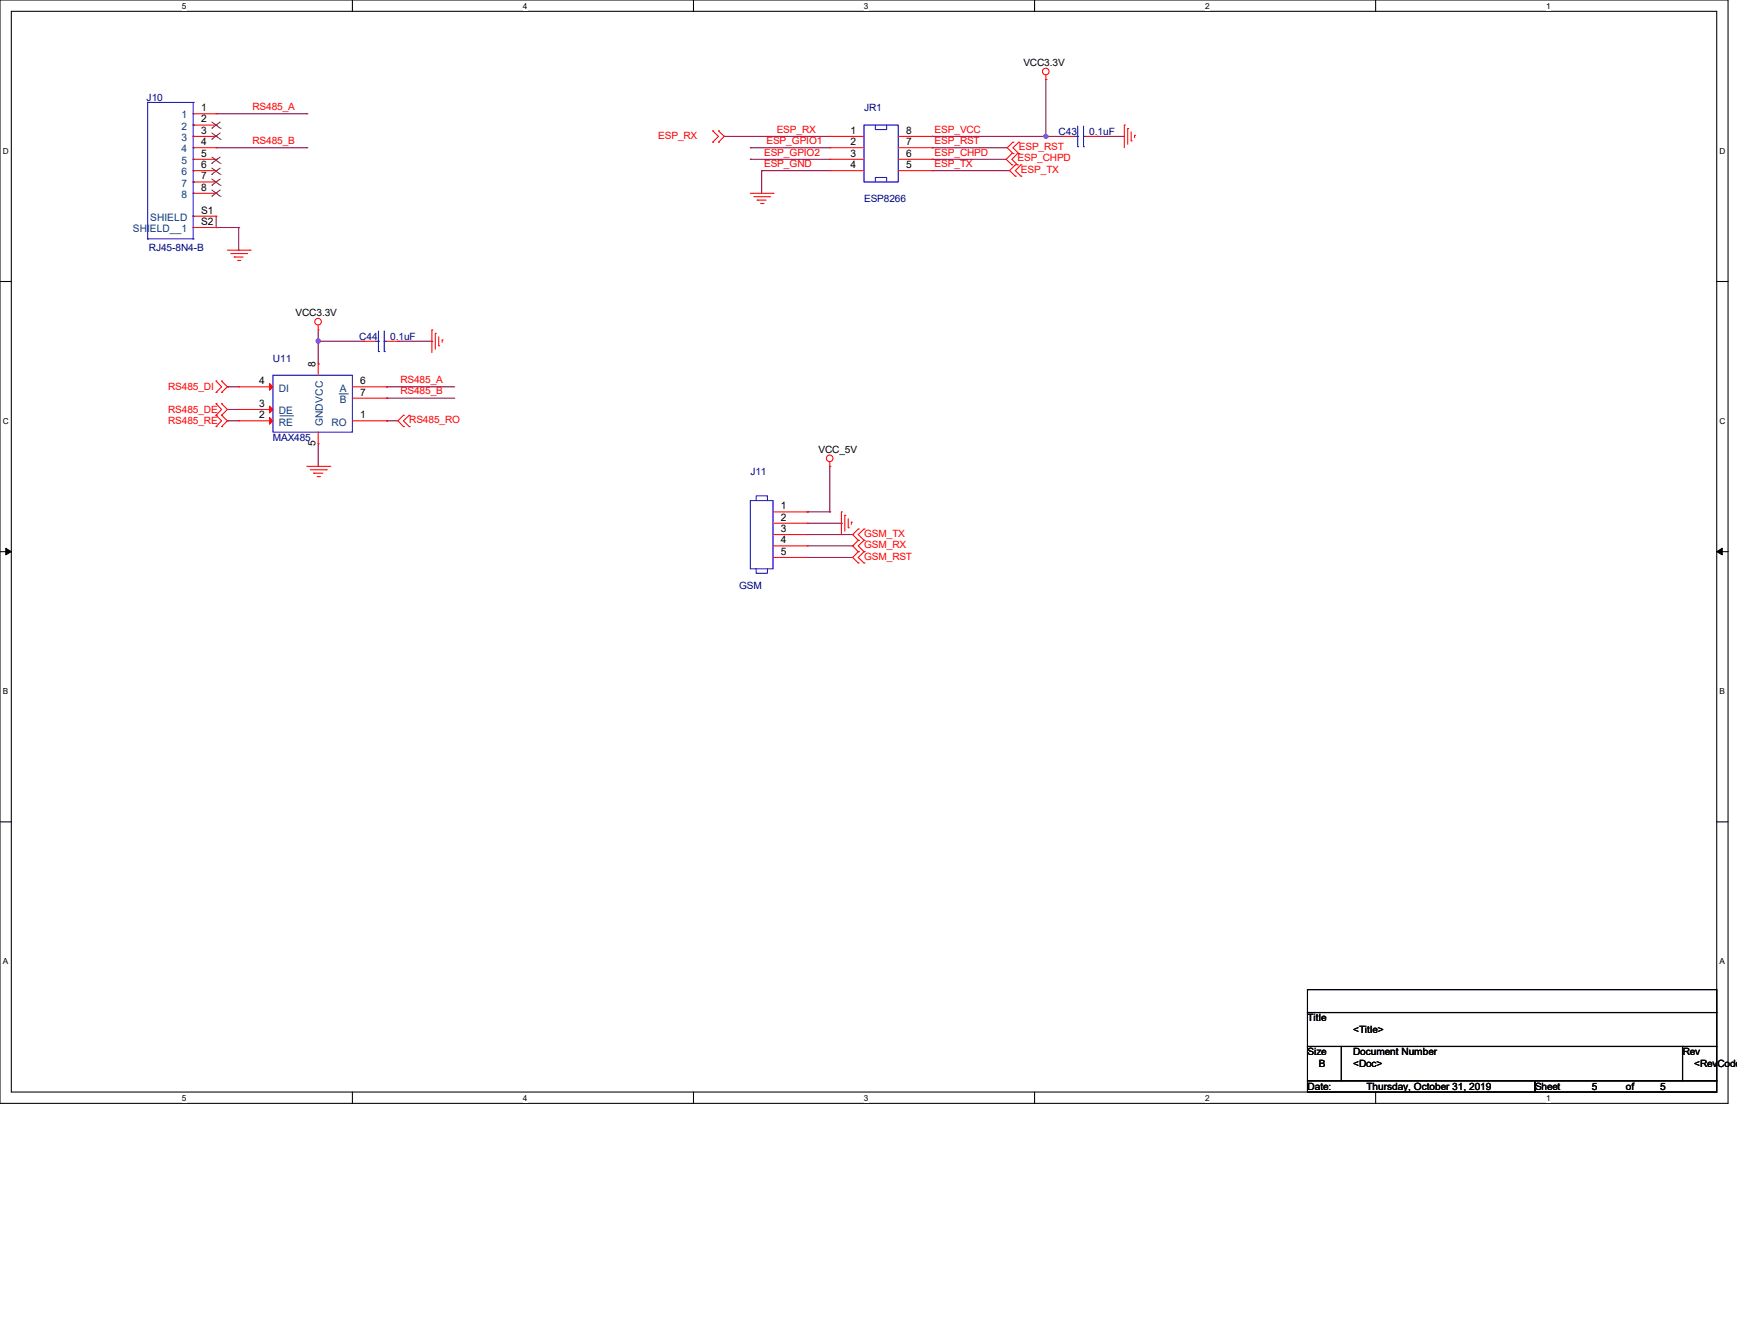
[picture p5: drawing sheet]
<svg xmlns="http://www.w3.org/2000/svg" width="279mm" height="216mm" viewBox="0 0 279 216" stroke-linecap="round" stroke-linejoin="round" font-family="sans-serif">
<path d="M0 0h278v177.4h-278zM1.8 1.8h274.3v173.8h-274.3z" fill="none" stroke="#000" stroke-width=".17"/>
<g fill="#fff">
<path d="M29.3 .2h.7v1.5h-.7z"/>
<path d="M29.3 175.8h.7v1.4h-.7z"/>
</g>
<path d="M56.7 0v1.8M56.7 175.6v1.8" fill="none" stroke="#000" stroke-width=".17"/>
<g fill="#fff">
<path d="M84.1 .2h.7v1.5h-.7z"/>
<path d="M84.1 175.8h.7v1.4h-.7z"/>
</g>
<path d="M111.5 0v1.8M111.5 175.6v1.8" fill="none" stroke="#000" stroke-width=".17"/>
<g fill="#fff">
<path d="M139 .2h.7v1.5h-.7z"/>
<path d="M139 175.8h.7v1.4h-.7z"/>
</g>
<path d="M166.4 0v1.8M166.4 175.6v1.8" fill="none" stroke="#000" stroke-width=".17"/>
<g fill="#fff">
<path d="M193.8 .2h.8v1.5h-.8z"/>
<path d="M193.8 175.8h.8v1.4h-.8z"/>
</g>
<path d="M221.3 0v1.8M221.3 175.6v1.8" fill="none" stroke="#000" stroke-width=".17"/>
<g fill="#fff">
<path d="M248.7 .2h.7v1.5h-.7z"/>
<path d="M248.7 175.8h.7v1.4h-.7z"/>
<path d="M.5 23.5h.9v1.5h-.9z"/>
<path d="M276.6 23.5h.9v1.5h-.9z"/>
<path d="M.5 67h.9v1.5h-.9z"/>
<path d="M276.6 67h.9v1.5h-.9z"/>
</g>
<path d="M0 45.3h1.8M276.1 45.3h1.9" fill="none" stroke="#000" stroke-width=".17"/>
<g fill="#fff">
<path d="M.5 110.4h.8v1.5h-.8z"/>
<path d="M276.6 110.4h.9v1.5h-.9z"/>
</g>
<path d="M0 88.7h1.8M276.1 88.7h1.9" fill="none" stroke="#000" stroke-width=".17"/>
<path d="M.9 88.1l.9 .6-.9 .5zM276.1 88.7l.9-.6v1.1z" fill="#000" stroke="#000" stroke-width=".16"/>
<g fill="#fff">
<path d="M.5 153.8h.8v1.5h-.8z"/>
<path d="M276.6 153.8h.9v1.5h-.9z"/>
</g>
<path d="M0 132.1h1.8M276.1 132.1h1.9M210.3 159.1h65.8v3.7h-65.8zM210.3 162.8h65.8v5.4h-65.8zM210.3 168.2h5.5v5.5h-5.5zM210.3 173.7h36.6v1.9h-36.6zM215.8 168.2h54.8v5.5h-54.8zM246.9 173.7h29.2v1.9h-29.2zM270.6 168.2h5.5v5.5h-5.5z" fill="none" stroke="#000" stroke-width=".17"/>
<g fill="none" stroke="#800040" stroke-width=".17">
<path d="M34.8 18.3h14.6M49.4 18.3h.1M168.2 12.8h.1M168.2 12.8v9.1M34.8 36.6h.1M34.8 23.7h14.6M34.8 34.8v1.8M34.8 36.6h3.6M38.4 36.6h.1M38.4 36.6v3.6M49.4 23.7h.1M116.5 21.9h.1"/>
<path d="M116.5 21.9h17M120.7 23.7h.1M120.7 25.6h.1M120.7 23.7h12.8M120.7 25.6h12.8M122.5 27.4h.1M122.5 27.4h11M122.5 27.4v3.7M149.9 21.9h.1M149.9 23.7h.1M149.9 25.6h.1M149.9 27.4h.1"/>
<path d="M149.9 23.7h7.4M149.9 21.9h21.1M149.9 25.6h11.9M149.9 27.4h12.5M157.4 23.7h.1M157.4 23.7h4.6M168.2 21.9h.1M176.5 21.9h.1M176.5 21.9h4.3M38.4 40.2h.1M51.2 54.9h.1M51.2 58.5h.1"/>
<path d="M51.2 53v5.5M51.2 54.9h7.3M64 54.9h5.5M69.5 54.9h.1M36.6 62.2h.1M36.6 65.8h.1M36.6 67.6h.1M36.6 62.2h1.8M36.6 67.6h1.8M36.6 65.8h1.8M51.2 75h.1M51.2 71.3v3.7"/>
<path d="M62.2 62.2h.1M62.2 64h.1M62.2 67.6h.1M62.2 62.2h11M62.2 64h11M62.2 67.6h1.8M133.5 75v7.3M129.8 82.3h.1M129.8 89.6h.1M129.8 82.3h3.7M129.8 84.1h5.5M129.8 85.9h7.4"/>
<path d="M129.8 87.8h7.4M129.8 89.6h7.4M133.5 82.3h.1M135.3 84.1h.1M137.2 85.9h.1M137.2 87.8h.1"/>
</g>
<g fill="#f0f" stroke="#f0f" stroke-width=".17">
<circle cx="168.2" cy="21.9" r=".34"/>
<circle cx="51.2" cy="54.8" r=".34"/>
</g>
<g fill="none" stroke="#f00" stroke-width=".17">
<path d="M31.1 18.3h3.7M34.8 18.3h.1M168.2 12.8h.1M168.2 12.1v.7M31.1 31.1h3.7M31.1 21.9h3.7M31.1 23.7h3.7M31.1 25.6h3.7M31.1 27.4h3.7M31.1 34.8h3.7M31.1 36.6h3.7M31.1 20.1h3.7"/>
<path d="M31.1 29.3h3.7M34.8 34.8h.1M34.8 36.6h.1M34.8 20.1h.1M34.8 21.9h.1M34.8 23.7h.1M34.8 25.6h.1M34.8 27.4h.1M34.8 29.3h.1M34.8 31.1h.1M114.6 21h.1M114.6 22.9h.1"/>
<path d="M114.6 21l1 .9-1 1M115.6 22.9h.1M115.6 21h.1M115.6 21l.9 .9-.9 1M120.7 31.1h3.6M121.2 31.6h2.6M121.8 32.2h.1M121.8 32.2h1.4M122.3 32.7h.4M122.7 32.7h.1M123.8 31.6h.1M124.3 31.1h.1"/>
<path d="M133.5 21.9h.1M133.5 23.7h.1M133.5 25.6h.1M133.5 27.4h.1M133.5 21.9h5.5M133.5 23.7h5.5M133.5 25.6h5.5M133.5 27.4h5.5M144.5 21.9h5.4M144.5 23.7h5.4M144.5 25.6h5.4M144.5 27.4h5.4"/>
<path d="M149.9 27.4h.1M149.9 25.6h.1M149.9 23.7h.1M149.9 21.9h.1M162.8 24.7h.1M162.8 26.5h.1M162.8 24.7l-1 .9 1 .9M162.9 22.9h.1M162.9 24.7h.1M162.9 22.9l-.9 .8 .9 1M163.3 26.5h.1M163.3 28.3h.1"/>
<path d="M163.3 26.5l-.9 .9 .9 .9M163.7 26.5h.1M163.7 24.7h.1M163.7 24.7l-.9 .9 .9 .9M163.9 24.7h.1M163.9 22.9h.1M163.9 22.9l-1 .8 1 1M164.2 28.3h.1M164.2 26.5h.1M164.2 26.5l-.9 .9 .9 .9M171 21.9h.1M171 21.9h1.8"/>
<path d="M174.6 21.9h1.9M176.5 21.9h.1M180.8 20.1h.1M180.8 20.1v3.6M181.4 20.7h.1M181.4 20.7v2.5M181.9 22.6h.1M181.9 21.2v1.4M182.5 21.8h.1M182.5 21.8v.3M36.6 40.2h3.6M37.1 40.8h2.6"/>
<path d="M37.7 41.3h.1M37.7 41.3h1.4M38.2 41.9h.4M38.6 41.9h.1M39.7 40.8h.1M40.2 40.2h.1M51.2 53h.1M51.2 58.5h.1M51.2 52.3v.7M51.2 58.5v1.8M58.5 54.9h.1M58.5 54.9h1.8"/>
<path d="M62.2 54.9h1.8M64 54.9h.1M69.5 53h.1M69.5 53v3.7M70 53.6h.1M70 53.6v2.5M70.6 55.6h.1M70.6 54.1v1.5M71.1 54.7h.1M71.1 54.7v.3M34.8 61.3h.1M34.8 63.1h.1"/>
<path d="M34.8 64.9h.1M34.8 66.8h.1M34.8 68.6h.1M34.8 61.3l.8 .9-.8 .9M34.8 64.9l.8 .9-.8 1M34.8 66.8l.8 .8-.8 1M35.6 63.1h.1M35.6 61.3h.1M35.6 66.8h.1M35.6 64.9h.1M35.6 68.6h.1M35.6 61.3l1 .9-1 .9"/>
<path d="M35.6 64.9l1 .9-1 1M35.6 66.8l1 .8-1 1M38.4 62.2h.1M38.4 67.6h.1M38.4 65.8h.1M38.4 67.6h5.5M38.4 62.2h5.5M38.4 65.8h5.5M49.4 75h3.6M49.9 75.5h2.6M50.5 76.1h.1M50.5 76.1h1.4"/>
<path d="M51 76.6h.4M51.2 71.3h.1M51.2 69.5v1.8M51.4 76.6h.1M52.5 75.5h.1M53 75h.1M56.7 67.6h5.5M56.7 62.2h5.5M56.7 64h5.5M62.2 67.6h.1M62.2 62.2h.1M62.2 64h.1"/>
<path d="M64.9 66.8h.1M64.9 68.6h.1M64.9 66.8l-.9 .8 .9 1M65.8 68.6h.1M65.8 66.8h.1M65.8 66.8l-.9 .8 .9 1M133.5 75h.1M133.5 74.3v.7M124.3 82.3h5.5M124.3 84.1h5.5M124.3 85.9h5.5M124.3 87.8h5.5"/>
<path d="M124.3 89.6h5.5M129.8 82.3h.1M129.8 84.1h.1M129.8 85.9h.1M129.8 87.8h.1M129.8 89.6h.1M135.3 82.3h.1M135.3 82.3v3.6M135.9 82.8h.1M135.9 82.8v2.6M136.4 84.8h.1M136.4 83.4v1.4"/>
<path d="M136.9 83.9h.1M136.9 83.9v.4M138 85h.1M138 86.9h.1M138 88.7h.1M138 90.5h.1M138 85l-.8 .9 .8 1M138 86.9l-.8 .9 .8 .9M138 88.7l-.8 .9 .8 .9M139 86.9h.1M139 85h.1M139 88.7h.1"/>
<path d="M139 90.5h.1M139 85l-1 .9 1 1M139 86.9l-1 .9 1 .9M139 88.7l-1 .9 1 .9"/>
<circle cx="168.2" cy="11.5" r=".53"/>
<circle cx="51.2" cy="51.7" r=".53"/>
<circle cx="133.5" cy="73.7" r=".53"/>
</g>
<g fill="none" stroke="#00f" stroke-width=".17">
<path d="M23.7 16.5h.1M23.7 16.5v21.9M23.7 16.5h7.4M31.1 16.5h.1M31.1 18.3h.1M31.1 16.5v21.9M23.7 38.4h.1M23.7 38.4h7.4M31.1 38.4h.1M31.1 20.1h.1M31.1 21.9h.1M31.1 23.7h.1"/>
<path d="M31.1 25.6h.1M31.1 27.4h.1M31.1 29.3h.1M31.1 31.1h.1M31.1 34.8h.1M31.1 36.6h.1M139 20.1h5.5v9.2h-5.5zM140.8 20.1v.7h1.8v-.7M140.8 29.3v-.8h1.8v.8M172.8 21.9h.6M173.4 23.6h.1M173.4 21.9h.1"/>
<path d="M173.4 20.3v3.3M174.3 21.9h.1M174.3 23.6h.1M174.3 21.9h.3M174.3 20.3v3.3M60.3 54.9h.6M60.9 56.5h.1M60.9 54.9h.1M60.9 53.2v3.3M61.8 54.9h.1M61.8 56.5h.1M61.8 54.9h.4"/>
<path d="M61.8 53.2v3.3M43.9 60.3h12.8v9.2h-12.8zM120.7 80.5h3.6v10.9h-3.6zM121.6 80.5v-.8h1.8v.8M121.6 91.4v.8h1.8v-.8"/>
</g>
<g fill="none" stroke="#804000" stroke-width=".16">
<path d="M34 19.6l1.5 1M35.5 19.6l-1.5 1M34 20.6h.1M34 22.4h.1M34 26.3h.1M34 28h.1M34 29.8h.1M34 31.6h.1M34 21.3l1.5 1.1M34 25.2l1.5 1.1M34 27l1.5 1M34 28.8l1.5 1"/>
<path d="M34 30.5l1.5 1.1M35.5 20.6h.1M35.5 22.4h.1M35.5 26.3h.1M35.5 28h.1M35.5 29.8h.1M35.5 31.6h.1M35.5 21.3l-1.5 1.1M35.5 25.2l-1.5 1.1M35.5 27l-1.5 1M35.5 28.8l-1.5 1M35.5 30.5l-1.5 1.1"/>
</g>
<g fill="#f00" stroke="#f00" stroke-width=".17">
<path d="M43.3 61.6l.6 .6-.6 .5z"/>
<path d="M43.3 67.1l.6 .5-.6 .6z"/>
<path d="M43.3 65.3l.6 .5-.6 .6z"/>
</g>
<path d="M45 66.9h2.1M47.1 66.9h.1M54.5 63.3h1.4M55.9 63.3h.1" fill="none" stroke="#004080" stroke-width=".16"/>
<g font-size="1.7">
<text x="32.3" y="17.9">1</text>
<text x="32.3" y="19.7">2</text>
<text x="32.3" y="21.5">3</text>
<text x="32.3" y="23.3">4</text>
<text x="136.8" y="21.5">1</text>
<text x="136.8" y="23.3">2</text>
<text x="145.8" y="23.3">7</text>
<text x="145.8" y="21.5">8</text>
<text x="32.3" y="25.2">5</text>
<text x="32.3" y="27">6</text>
<text x="32.3" y="28.8">7</text>
<text x="136.8" y="25.2">3</text>
<text x="136.8" y="27">4</text>
<text x="145.8" y="27">5</text>
<text x="145.8" y="25.2">6</text>
<text x="32.3" y="34.3">S1</text>
<text x="32.3" y="30.6">8</text>
<text x="32.3" y="36.2">S2</text>
<text x="41.7" y="61.8">4</text>
<text x="41.7" y="65.4">3</text>
<text x="58" y="61.8">6</text>
<text x="58" y="63.6">7</text>
<text x="41.7" y="67.2">2</text>
<text x="58" y="67.2">1</text>
<text x="125.6" y="81.9">1</text>
<text x="125.6" y="83.7">2</text>
<text x="125.6" y="85.5">3</text>
<text x="125.6" y="87.3">4</text>
<text x="125.6" y="89.2">5</text>
</g>
<g font-size="1.7" fill="#004080">
<text x="29.2" y="19">1</text>
<text x="29.2" y="20.9">2</text>
<text x="29.2" y="22.7">3</text>
<text x="29.2" y="24.5">4</text>
<text x="29.2" y="26.4">5</text>
<text x="29.2" y="28.2">6</text>
<text x="24.2" y="35.5">SHIELD</text>
<text x="29.2" y="30">7</text>
<text x="29.2" y="31.8">8</text>
<text x="21.4" y="37.3">SHIELD__1</text>
<text x="44.8" y="62.9">DI</text>
<text x="54.7" y="62.9">A</text>
<text x="54.7" y="64.8">B</text>
<text x="44.8" y="68.4">RE</text>
<text x="44.8" y="66.6">DE</text>
<text x="53.3" y="68.4">RO</text>
</g>
<g font-size="1.6">
<text x="164.6" y="10.6">VCC3.3V</text>
<text x="47.5" y="50.8">VCC3.3V</text>
<text x="50.8" y="59.1" transform="rotate(-90 50.8 59.1)">8</text>
<text x="50.8" y="71.6" transform="rotate(-90 50.8 71.6)">5</text>
<text x="131.7" y="72.8">VCC_5V</text>
<text x="210.3" y="164.2">Title</text>
<text x="217.7" y="166">&lt;Title&gt;</text>
<text x="210.3" y="169.7">Size</text>
<text x="212.2" y="171.5">B</text>
<text x="217.7" y="169.7">Document Number</text>
<text x="217.7" y="171.5">&lt;Doc&gt;</text>
<text x="270.7" y="169.7">Rev</text>
<text x="272.5" y="171.5">&lt;RevCode&gt;</text>
<text x="210.3" y="175.2">Date:</text>
<text x="219.8" y="175.2">Thursday, October 31, 2019</text>
<text x="246.9" y="175.2">Sheet</text>
<text x="256.1" y="175.2">5</text>
<text x="261.5" y="175.2">of</text>
<text x="267" y="175.2">5</text>
</g>
<g font-size="1.6" fill="#000080">
<text x="23.6" y="16.3">J10</text>
<text x="139" y="17.9">JR1</text>
<text x="170.3" y="21.7">C43</text>
<text x="175.2" y="21.7">0.1uF</text>
<text x="139" y="32.5">ESP8266</text>
<text x="24" y="40.4">RJ45-8N4-B</text>
<text x="43.9" y="58.1">U11</text>
<text x="57.8" y="54.7">C44</text>
<text x="62.7" y="54.7">0.1uF</text>
<text x="43.9" y="70.9">MAX485</text>
<text x="120.7" y="76.4">J11</text>
<text x="118.9" y="94.7">GSM</text>
</g>
<g font-size="1.6" fill="#f00">
<text x="40.6" y="17.7">RS485_A</text>
<text x="40.6" y="23.2">RS485_B</text>
<text x="105.9" y="22.3">ESP_RX</text>
<text x="123.3" y="23.2">ESP_GPIO1</text>
<text x="124.9" y="21.3">ESP_RX</text>
<text x="150.3" y="21.3">ESP_VCC</text>
<text x="150.3" y="23.2">ESP_RST</text>
<text x="122.9" y="25">ESP_GPIO2</text>
<text x="122.9" y="26.8">ESP_GND</text>
<text x="150.3" y="25">ESP_CHPD</text>
<text x="150.3" y="26.8">ESP_TX</text>
<text x="163.7" y="26">ESP_CHPD</text>
<text x="163.9" y="24.1">ESP_RST</text>
<text x="164.2" y="27.8">ESP_TX</text>
<text x="27.1" y="62.7">RS485_DI</text>
<text x="64.4" y="61.6">RS485_A</text>
<text x="64.4" y="63.4">RS485_B</text>
<text x="27.1" y="66.3">RS485_DE</text>
<text x="27.1" y="68.2">RS485_RE</text>
<text x="65.8" y="68">RS485_RO</text>
<text x="139" y="86.3">GSM_TX</text>
<text x="139" y="88.1">GSM_RX</text>
<text x="139" y="90">GSM_RST</text>
</g>
<text font-size="1.6" fill="#004080" x="51.9" y="68.5" transform="rotate(-90 51.9 68.5)">GNDVCC</text>
<g font-size="1.3">
<text x="29.3" y="1.4">5</text>
<text x="84.1" y="1.4">4</text>
<text x="139" y="1.4">3</text>
<text x="193.8" y="1.4">2</text>
<text x="248.7" y="1.4">1</text>
<text x=".5" y="24.7">D</text>
<text x="276.6" y="24.7">D</text>
<text x=".5" y="68.2">C</text>
<text x="276.6" y="68.2">C</text>
<text x=".5" y="111.6">B</text>
<text x="276.6" y="111.6">B</text>
<text x=".5" y="155">A</text>
<text x="276.6" y="155">A</text>
<text x="29.3" y="177">5</text>
<text x="84.1" y="177">4</text>
<text x="139" y="177">3</text>
<text x="193.8" y="177">2</text>
<text x="248.7" y="177">1</text>
</g>
</svg>
